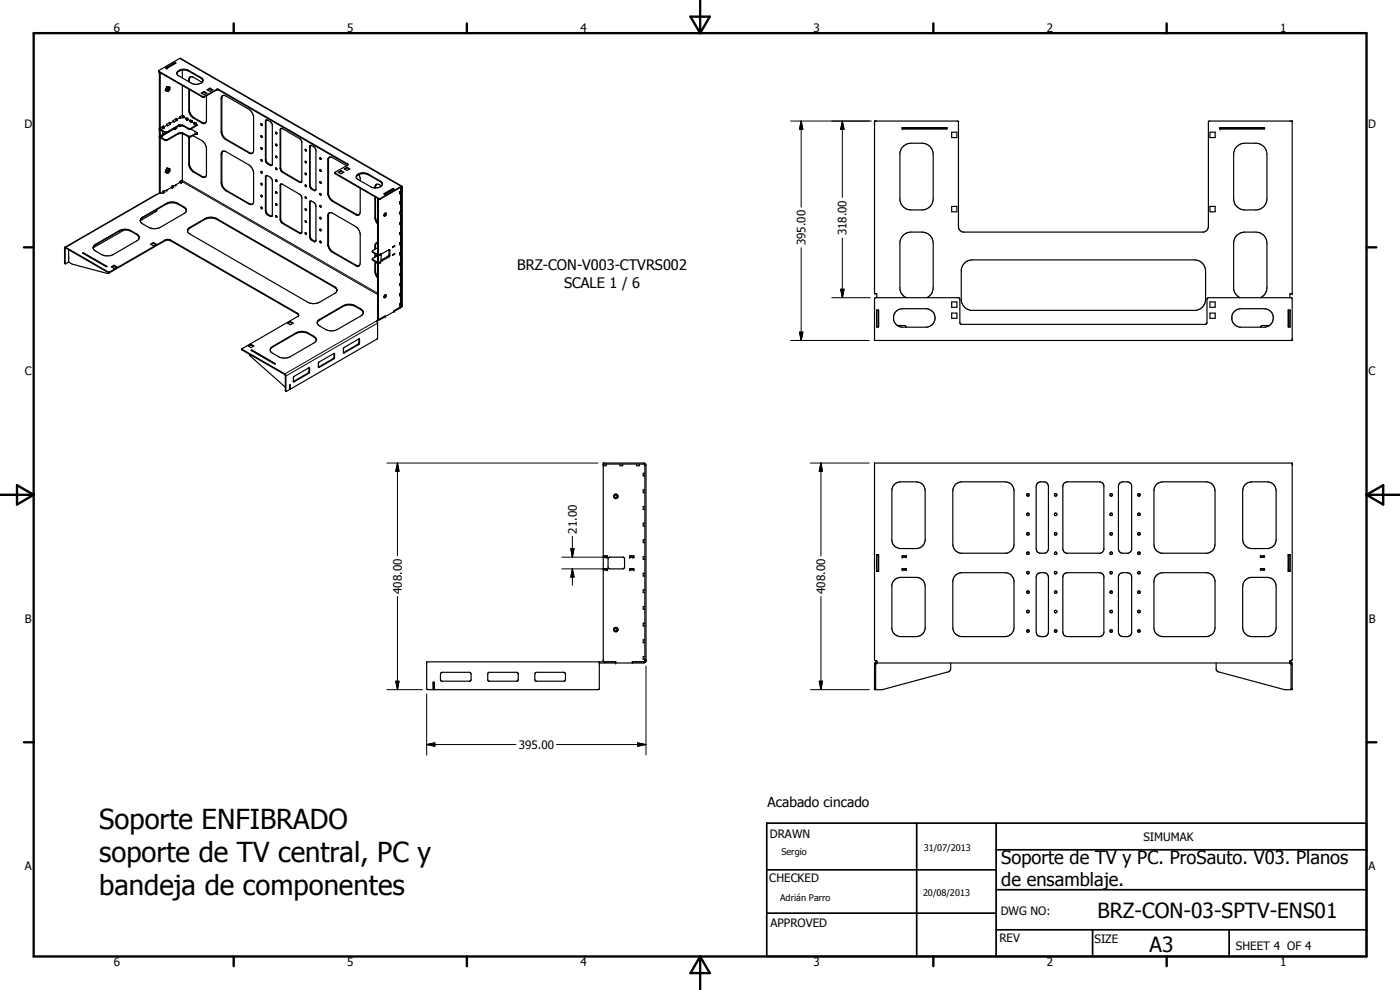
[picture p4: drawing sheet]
<svg xmlns="http://www.w3.org/2000/svg" width="420mm" height="297mm" viewBox="0 0 420 297" stroke-linecap="round" stroke-linejoin="round" font-family="sans-serif">
<g fill="none" stroke="#000" stroke-width=".35">
<path d="M52.7 18.9v.1M47.6 21.3l13.3 7.7 4.1-2.2h.6l38.7 22.4 .1 .2M47.8 38.5l.3 .2M47.9 21.7l-.1 36.1 .4 .2M48.1 38.7l.2 .2M48.1 38.9v2.2M48.1 38.4l.9-.5 .2 .5-.9 .5zM48.1 38.9l.2 .2-.2 .1M48.2 21.9l-.1 16.8M48.8 39.4v.9M49.7 26.6l-.1 .6 .5 .2M49.7 26.6l.4 .2"/>
<path d="M49.7 39.8l-.9 .5M49.8 20.3l2.7-1.5 .2 .1-2.6 1.6zM50 37.3v.3M50 37.6l-.9 .5M50 37.3l.9-.6 .3 .6-.9 .5M50 37.3l.3 .5M50 37.6l.3 .2M50.1 26.8v.6M50.1 26l-.4 .6M50.1 26l.9 .2M50.1 26l.4 .2M50.5 26.6l.2 .2-.3 .3z"/>
<path d="M50.5 26.2h.5M50.5 26.2l-.4 .6M51 26.2v.7l-.5 .6-.4-.1M51.4 39l-2.5 1.5M52 36.4l.2 .2M52 36.4l-1 .6M52 36.2l.9-.6 .2 .5-.9 .5M52 36.2l.2 .4M52 36.2v.2M52.3 38.6h.1M52.4 38.6l-3.7 2.1M52.4 38.6l.2 .2"/>
<path d="M52.9 38.2l.1 .3-.4 .3M53.1 22.1l.1-.2a2.56 2.56 0 0 1 3.1-.7l4.1 2.3 .5 .7M53.1 22.1a2.3 2.3 0 0 1 3.5-1l3.8 2.2 .5 .5v.4M53.1 22.1l.3 .5 4 2.4a2.58 2.58 0 0 0 3.5-.8M53.8 37.8l-.9 .5M53.8 37.8h.1M53.8 37.8l.2 .2M53.9 37.7l.1 .3M53.9 35.3l-.9 .6M53.9 35.1l.3 .4M53.9 35.1v.2M53.9 35.3l.3 .2"/>
<path d="M54.4 37.7l-.4 .3M54.7 21v2.4M54.7 25.7v8.9M54.7 34.6l-.8 .5M54.7 34.6l.4 .2M54.9 35.3l-.2-.1-.5 .3M55.1 35.1l.7 .4M55.1 34.8l-.2 .5M55.1 35.1l-.2 .2M55.1 34.8v.3M56.4 35.9l.7 .3M56.4 35.6l-.4-.3-.3 .4 .4 .3"/>
<path d="M56.4 35.6l-.3 .4M56.4 35.9l-.3 .1M56.4 35.6v.3M56.7 26.8v6.5a3.3 3.3 0 0 0 1.4 2.1l2.7 1.6h.7M56.8 26.9v6.3l.4 1 1 1.1 3.2 1.7M57.2 23l-.5 .5v1M57.2 23l.6 .1 2.9 1.6M57.2 23l-.4 .7v.9M57.3 38.7h-.7l-1.5-.8-.8-.2-.9 .2-3.3 1.9h-.6l-1.7-1 .3 .1M57.3 38.7l1.2 .7M57.6 36.6l.7 .4M57.6 36.2l-.2 .5"/>
<path d="M57.6 36.6l-.2 .1M57.6 36.2v.4M57.6 36.2l-.4-.2-.3 .4 .5 .3M58.5 39.4l.6 .4M58.5 39.4h.1M58.9 37.3l.2 .1M58.9 37l-.3 .5M58.9 37.3l-.3 .2M58.9 37v.3M58.9 37l-.4-.3-.3 .5 .4 .3M59.1 37.4l-2.1 1.2-1.9-.9a1.68 1.68 0 0 0-1.7 0l-3.5 1.9-2.1-1M59.1 37.4v.3l-1.8 1"/>
<path d="M59.1 39.8v.5l-.2-.2 .2-.1-2.3 1.1M59.1 39.8l-2.1 1.1-2.2-1h-1l-3.9 2.1-2.1-1.1M60.4 27.9l.8-.4 .9 .4-.9 .5zM61.2 27.7l.7 .4M61.2 27.7l-.6 .4M61.2 27.5v.2M62 28.7v7.4l-.1 .5-.4 .4M62.2 26.9l.8-.4 .9 .4-.9 .5zM63 26.7l.7 .4M63 26.7l-.7 .4M63 26.5v.2M66.9 28.7l.9 .1 6.9 4a3.3 3.3 0 0 1 1.4 2.2v10.4l-.3 .6"/>
<path d="M66.9 28.7l-.4 .4-.1 .5v9.9l.3 1.2 .9 1.1 7.1 4.1 .5 .2 .6-.1M66.9 28.7l-.3 .6v10.4a3.3 3.3 0 0 0 1.4 2.1l6.9 4 .9 .2M78.3 37.2l.3 .1 .1 .3h-.3zM78.4 37.1h.1M78.5 37.1l.2 .4M79.7 36.2l.5-.2 .9 .4 .6 1.1v11.8l-.3 .4-1.2-.6-.5-1zM80 36l-.2 12 .5 .9 1.3 .7M82.9 39.7l-.2 .1 .3 .4M82.9 39.7l.1 .5M82.9 39.7l.2 .3M84.2 38.6h.6l5.3 3.1 .4 .7 .1 12-.3 .4-.4-.1-5.1-3-.7-.8v-11.9zM84.3 38.6l-.1 12 .6 .9 5.7 3.2"/>
<path d="M270.8 38.3h13.4v.4h-13.4zM284.1 38.3v.4M285.6 39.7h1.6v1.6h-1.6zM363.1 39.7h1.6v1.6h-1.6zM366.1 38.3h13.4v.4h-13.4zM47.8 40.9l.3 .2M48 57.9l-28.5 16.3M48.1 41.1l.2 .1M48.1 41.3l.1 16.7M48.1 40.8l.4-.3 .3 .4-.5 .3zM48.8 57.7l.3 .2M48.8 57.7l-.6 .3"/>
<path d="M48.8 57.4l.3 .5M48.8 57.4v.3M48.8 57.4l.4-.2 .3 .5-.4 .2M48.8 40.3l.1 .1M48.9 40.4v.1M49.7 51.1l-.1 .6 .4 .2M49.7 51.1l.4 .2M50.1 51.3l-.1 .6M50.1 50.4l.9 .3M50.1 50.4l-.4 .7M50.1 50.4l.5 .3M50.5 51.1h.2v.3l-.3 .2z"/>
<path d="M50.6 50.7h.4M50.6 50.7l-.5 .6M51 50.7v.7l-.5 .6-.5-.1M51.5 56.2l-2.2 1.2M51.5 55.9l.2 .5M51.5 55.9v.3M51.5 56.2l.2 .2M51.5 55.9l.4-.2 .2 .4-.4 .3M54.1 54.7l-2.1 1.2M54.1 54.4l.3 .5M54.1 54.4v.3M54.1 54.7l.3 .2"/>
<path d="M54.7 40.1v14.6l-.3 .2M54.7 54l-.6 .4M56.7 41.1v8.3a3.3 3.3 0 0 0 1.4 2.2l2.7 1.6 .8-.1M56.8 41.1v8.3a3.6 3.6 0 0 0 1.4 2.1l2.8 1.6h.6M56.8 41.1l-2-1-.8-.1-3.9 2.2h-.5l-1.8-1.1 .5 .3-.2 .2M57.9 40.7l2.6 1.5a3.2 3.2 0 0 1 1.5 2.4v7.6l-.4 .9M66.9 45.3l.9 .2 6.9 4 1.1 1.2 .3 .9v9.1l-.3 .6M66.9 45.3l-.4 .5-.1 .5v8.5a3 3 0 0 0 1.4 2.4l6.9 4 .5 .2 .6-.1M66.9 45.3l-.3 .6v9.1a3.6 3.6 0 0 0 1.4 2.1l6.9 4 .9 .2M78.3 47.9l.4 .4h-.3zM78.3 44.3h.2l.2 .4h-.3zM78.3 55h.2l.2 .5h-.3z"/>
<path d="M78.3 58.6l.4 .4h-.3zM78.4 40.7v.4h.3M78.4 51.4l-.1 .3 .4 .2M78.4 44.3h.1M78.4 51.4h.1M78.4 55h.1M78.4 40.7h.1M78.4 40.7l.3 .4M78.4 51.4l.1 .1M78.5 58.6l.2 .4M78.5 55l.2 .4M78.5 48l.2 .3"/>
<path d="M78.5 40.7l.2 .4M78.5 44.3l.2 .4M78.5 47.9v.1M78.5 51.4l.2 .4M78.5 51.5l.2 .4M79.7 52.8l.3-.1 1.1 .4 .6 1.1v10.4l-.3 .4-1.2-.6-.5-.9zM80 52.7l-.2 10.7 .5 .9 1.3 .6M82.8 57.6l.2 .4M82.8 43.3l.2 .4M82.8 57.5v.1M82.8 57.5h.1M82.8 43.3h.1"/>
<path d="M82.9 50.4l.2 .4M82.9 57.5l.1 .5M82.9 50.4l-.2 .1 .3 .4M82.9 50.4l.1 .5M82.9 43.3l.1 .5M82.9 54l.1 .5M82.9 54l-.2 .1 .3 .4M82.9 43.3l.2 .3M82.9 46.9l.2 .3M82.9 54l.2 .4M82.9 57.6l.2 .4M83 58h.1"/>
<path d="M83 43.7v.1M83 50.9h.1M83 54.5h.1M83 40.2h.1M83 47.3h.1M83.1 47.3h-.1M83.1 47.3l-.3-.5 .2 .5M84.3 55.2l.5 .1 5.1 3 .6 .6v11.1M84.3 55.2l-.1 10.7 .8 1 5.5 3.1M84.4 55.2l-.3 .5v10.1l.1 .6 .6 .7 5.1 2.9h.6M91.6 55.5l.3 .5-.1-.5M91.6 44.8l.3 .5h-.2z"/>
<path d="M91.6 52l.3 .2v.3zM91.6 55.5h.1M91.6 48.4h.1M91.7 55.5l.2 .4M91.7 55.5h.1M91.7 59.1l-.1 .3 .3 .1M91.7 48.4l.2 .5-.3-.5M91.7 59.1l.2 .4M91.7 48.4l.2 .4M91.7 44.8l.2 .4M91.7 51.9l.2 .4M93 43.7a1.77 1.77 0 0 1 1.8 1.3l-.1 12.1a1.86 1.86 0 0 1-1.8-1.3z"/>
<path d="M93.2 43.6l-.1 12.1a2 2 0 0 0 1.6 1.4M96 54.5l.3 .1v.4zM96 47.4l.3 .1v.3zM96 58.1l.3 .4-.1-.4M96 51v.3l.3 .1M96 58l.2 .1M96 50.9l.2 .1M96 50.9v.1M96 58v.1M96.2 47.4l.1 .4M96.2 50.9l.1 .4M96.2 54.5l.1 .4"/>
<path d="M96.2 58.1l.1 .4M96.2 51l.1 .4M98.7 47.2l-.3 .6v10.5a3.6 3.6 0 0 0 1.4 2.1l7.1 4.1 .9-.1M98.7 47.2h.9l4.4 2.5M98.8 47.3l-.2 .5v10.4a3.1 3.1 0 0 0 1.4 2.1l7.1 4.1h.7M100.5 51.9l13.2 7.7h.4l6.6-3.7M101.5 51.7l.9-.5 .8 .5-.8 .5zM102.4 51.4l-.7 .4M102.4 51.4l.6 .4M102.4 51.2v.2M103.3 50.7l.8-.5 .9 .5-.9 .4zM104.1 50.4l.7 .4"/>
<path d="M104.1 50.4l-.6 .4M104.1 50.2v.2M104.4 49.4l-38.8-22.4h-.6l-4.1 2.2-13.2-7.6-.1-.4 6.5-3.7 66.5 38.4M104.4 49.4l-3.8 2.2-.1 .5 13.3 7.7 6.7-3.7M106.9 53.2a2.3 2.3 0 0 1 3.5-1l3.8 2.2 .6 .7M106.9 53.2l.6 .7 4 2.3 1 .2M106.9 53.2a2.6 2.6 0 0 1 3.5-.8l3.8 2.2 .5 .5M107.7 52.4l.4 1.1v.7M108.1 56.5v7l-.3 .9M112.5 59v6.3l.2 .8 .6 1.1M112.7 59.1v6.1l.6 1.6M113 55.3l-.4 .5-.1 .6"/>
<path d="M113 55.3h.7l.8 .5M113 55.3l-.3 1.1M113.4 59.5l-.1 16.9M113.6 59.6l.1 36.2M113.6 59.8v.1M113.9 59.8l-.3 .1M114.8 55.1a1.66 1.66 0 0 1-2.3 1.3M115.3 58.1v.1M115.3 58.1l.3 .2M117.9 56.6l-2.6 1.5 .3 .2M117.9 56.6l.3 .2-2.6 1.5M117.9 56.6l-2.6 1.5"/>
<path d="M120 57.7v.5h.5v-.5M120 57.7h.5M120.2 57.5l.3 .2M120.2 56.2v1.3M120.2 58.2v2.3M120.2 57.5l-.2 .2M120.5 56.1h.1M120.5 56.1v36M120.7 55.9v36l-.2 .2M271 43.9l1.1-.7 .9-.2h3.7a3.3 3.3 0 0 1 3.4 3.3v13.3a3.3 3.3 0 0 1-3.4 3.4h-3.3a3.4 3.4 0 0 1-3.3-2.9v-14.2l.4-1.3zM371.2 43.9l1.1-.7 .8-.2h3.8a3.3 3.3 0 0 1 3.3 3.3v13.3a3.3 3.3 0 0 1-3.3 3.4h-3.4a3.4 3.4 0 0 1-3.3-2.9v-14.2l.5-1.3zM19.4 74.2l13.1 7.4"/>
<path d="M19.4 74.2v4.8l.2 .1M19.5 74.5v4.6M19.5 79.1h.1M19.6 74.4l12.9 7.4M19.6 74.4l-.1 .1M20.6 74.9v3.7M20.6 78.6l-1 .5M20.6 78.6l1.1 .6 10.7 2.8M24.8 75.9h.2l7.1 4-.2 .2zM25 75.9h.1M25 75.9l7 4.1M25 75.9l-.1 .1"/>
<path d="M34.2 79.8l.7 .4M34.2 79.8l-.6 .4M34.2 79.6v.2M37.3 69l-9.3 5.3M41.7 71.2l-.6-.8-1.8-1a3.9 3.9 0 0 0-3.5 0l-7.1 4.1-.7 .7M41.8 71.4l-.5 .7-7.6 4.4a4.1 4.1 0 0 1-3.3-.1l-1.9-1.2-.4-.4-.1-.6M41.8 71.4l-.3-.9-2.2-1.3a3.8 3.8 0 0 0-3.5 0l-7.1 4.1-.6 .5-.1 .4M41.8 71.2v.2M42.1 66v.3M45.2 73.3l.8-.5 .9 .5-.9 .4zM46 73l.7 .4M46 73l-.6 .4"/>
<path d="M46 72.8v.2M47 62.9l-.1 .6-4.8 2.7M55.9 63l-.5-.6-2.2-1.3a3.6 3.6 0 0 0-3.3 .2l-7.1 4-.6 .7M55.9 63l-.1 .6-.4 .3-7.3 4.3a3.8 3.8 0 0 1-3.5 0l-2-1.2-.5-.7M55.9 63l-.1-.4-.6-.5a5.1 5.1 0 0 0-4.8-1.3l-7.8 4.5-.5 1M56.3 69.3l.1-.4 .6-.5 4.5-2.6a3.6 3.6 0 0 1 3.6 0l35.6 20.6 .4 .7M56.3 69.3l.1-.6 .6-.5 4.5-2.6a3.6 3.6 0 0 1 3.6 0l35.6 20.5 .4 1M56.3 69.3l.7 .9 35.4 20.5a3.9 3.9 0 0 0 3.5 0l4.8-2.8 .4-.8M78.3 62.2l.3 .1 .1 .3h-.3zM78.4 62.1h.1M78.5 62.1l.2 .4M82.8 61.2l.2 .4"/>
<path d="M82.8 61.1v.1M82.8 61.1h.1M82.9 64.7l.2 .4M82.9 64.7l-.2 .1 .3 .4M82.9 61.1l.2 .4M82.9 61.1l.1 .5M82.9 64.7l.1 .5M83 65.2h.1M83 61.6h.1M91.6 62.7l.3 .4h-.2zM91.6 69.8l.3 .4-.3-.1zM91.6 66.2l.3 .5-.3-.1z"/>
<path d="M91.7 66.3l.2 .3M91.7 62.7l.2 .3M91.7 69.8l.2 .4M93.2 60.3l-.3 .3v10.5a1.94 1.94 0 0 0 1.5 1.5l.3-.2M93.2 60.3a1.83 1.83 0 0 1 1.6 1.4l-.1 10.7M93.2 60.3l-.1 10.7 .5 .9 1.1 .5M96 72.4l.3 .1v.4zM96 61.7l.3 .4-.1-.4M96 65.2l.3 .1v.4l-.3-.1zM96 68.7l.3 .3v.3l-.3-.2zM96 61.6v.1M96 61.6l.2 .1"/>
<path d="M96.2 61.6l.1 .4M96.2 65.2l.1 .4M96.2 68.8l.1 .4M96.2 72.3l.1 .4M98.9 63.8l-.5 .7v9.1a3.3 3.3 0 0 0 1.4 2.1l7.1 4.1h.7M98.9 63.8l.9 .2 6.9 3.9a3.3 3.3 0 0 1 1.4 2.5v8.5l-.1 .5-.4 .4M98.9 63.8l-.3 .6v9l.3 1 1.1 1.2 7.1 4.1 .5 .1M111.7 75.4l1.9 1.1M111.7 77.8l1.9 1.1M112.5 76.1v1M112.5 78.5l.1 3.2 .7 1.7M112.7 76.2v.8"/>
<path d="M112.7 78.6v2.7l.6 1.8M113 72.9l-.3 .5v1.3M113.2 76.8l-1.4 .8-.1 .3 1.9 1.2M113.3 74.3l-1.5 .9-.1 .4 1.9 1.1 .6-.3M113.3 76.6v2.1M113.3 78.9l.1 16.8M113.3 72.8l-.4 .1-.3 .4-.1 1.5M113.3 76.4l.3 .1M113.3 78.9l.3 .2M113.3 78.7l.3 .2M113.3 76.1l-.2 .1 .2 .2M113.3 78.9l-.2-.1 .2 .4"/>
<path d="M113.3 76.6l-.2-.1 .2 .4M113.3 78.4l-.2 .2 .2 .1M113.6 78.9l.6-.4v.2l-.6 .4M114.2 76.4v-.2l-.6 .3M114.2 76.4l-.6 .4-.3-.2M114.5 76.2l2.3-1.3 .2 .2-.1 1.8-2.4 1.4zM115.4 64.1l.4-.2 .1 .3-.1 .4-.4 .3-.2-.3zM115.5 64.1l-.3 .4M115.6 63.9v.5l-.3 .3M116.7 74.9v1.8l-2.3 1.4M117.8 74.1l.6-.4v.2l-.6 .4zM117.8 76.4l.6-.3v.2l-.6 .3z"/>
<path d="M118.4 76.2v.1M118.4 73.9h.1M118.4 73.9l-.6 .3M118.4 73.8v.1M118.4 76.1v.1M118.4 76.2l-.6 .3M120 63.8h.5M120 60.7v.5h.5v-.5M120 63.8v.5h.5v-.5M120 66.8v.6h.5v-.6M120 69.9v.5h.5v-.5M120 72.9v.5h.5v-.5"/>
<path d="M120 76v.5h.5v-.5M120 79.1v.5h.5v-.5M120 76h.5M120 69.9h.5M120 60.7h.5M120 66.8h.5M120 72.9h.5M120 79.1h.5M120.2 61.2v2.4M120.2 64.3v2.4M120.2 67.4v2.3M120.2 70.4v2.4"/>
<path d="M120.2 73.4v2.5M120.2 76.5v2.4M120.2 79.6v2.4M120.2 72.8l.3 .1M120.2 75.9l.3 .1M120.2 75.9l-.2 .1M120.2 69.7l.3 .2M120.2 69.7l-.2 .2M120.2 63.6l.3 .2M120.2 63.6l-.2 .2M120.2 60.5l.3 .2M120.2 60.5l-.2 .2"/>
<path d="M120.2 66.7l.3 .1M120.2 66.7l-.2 .1M120.2 72.8l-.2 .1M120.2 78.9l.3 .2M120.2 78.9l-.2 .2M285.6 61.9h1.6v1.6h-1.6zM289.5 79l1-.8 1.3-.2h66.7a3.3 3.3 0 0 1 3.3 3.3v8.5a3.4 3.4 0 0 1-2.9 3.3h-67.5a3.5 3.5 0 0 1-2.9-2.8v-9.4l.4-1.3zM363.1 61.9h1.6v1.6h-1.6zM32.5 81.8l-.1 .2M32.5 81.8l.1 .1M32.5 81.6l.1 .1M32.6 81.9l17.1-9.8h1.4l38.3 22.2 .2 .3"/>
<path d="M32.6 81.7l17.1-9.8h1.4l38.2 22.1 .3 .6M32.6 81.9l-.2 .1M33.4 80.1l.8-.5 .9 .5-.9 .5zM86.3 97l.9-.5 .8 .5-.8 .5zM87.2 96.7l-.7 .4M87.2 96.7l.6 .4M87.2 96.5v.2M89.6 94.6l-.2 .3-16.8 9.7 .1 .4 12.8 7.4 .2 4.9M109 93.6l-.7-.7-1.8-1a3.8 3.8 0 0 0-3.5 0l-7.3 4.2-.5 .8M109 93.6l-.1 .6-.6 .6-7.1 4a4 4 0 0 1-3.5 0l-2-1.1-.5-.8M109 93.6l-.7-.9-2-1.1-1-.3-1.4 .1-8.2 4.5-.5 1M113.3 95.6l.1 .1"/>
<path d="M113.4 95.6v.2M113.4 95.7l.3 .1M113.9 95.8h-.2M115.5 88.5l-.3 .5M115.5 88.5l-.3 .6M115.6 95v-.2l-2.6 1.5 .3 .5v4.7l-.2 .2-26 15.1M115.6 88.4a.48 .48 0 0 1 .3 .6 .48 .48 0 0 1-.6 .3l-.1-.2M115.6 88.4v.5l-.3 .3M115.6 88.4l-.1 .1M118.2 93.5l-5.1 2.9M120 91.3h.5M120 88.3v.5h.5v-.5"/>
<path d="M120 88.3h.5M120 82.1v.5h.5v-.5M120 85.2v.5h.5v-.5M120 91.3v.5h.5v-.5M120 82.1h.5M120 85.2h.5M120.2 91.9l-.2 .4-1.8 1M120.2 91.9l-.2 .3-1.8 1.1v.2M120.2 82.6v2.4M120.2 85.7v2.4M120.2 88.8v2.4M120.2 91.9l.3 .2"/>
<path d="M120.2 82l.3 .1M120.2 91.8v.1M120.2 88.1l.3 .2M120.2 88.1l-.2 .2M120.2 82l-.2 .1M120.2 85l.3 .2M120.2 85l-.2 .2M120.2 91.2l.3 .1M120.2 91.2l-.2 .1M120.3 92l-.3 .5-1.8 1M120.5 92.1h.1M262.6 89.4l25.1-.1 .4 .5v7.1l.5 .4h73.1l.5-.5v-7.1l.4-.4h25l.2 .4v12.5h-125.3z"/>
<path d="M263.1 89.3v-1.2h-.6v-51.8l25.1 .1v31.6a1.7 1.7 0 0 0 1.4 1.6h72.3a1.8 1.8 0 0 0 1.4-1.6v-31.5l.2-.2h24.9v51.8h-.7v1.2M263.1 93h.5l.1 5.1-.6-.1zM263.1 93.1h.5M268.8 93.6l.9-.7 1.1-.3h7.1a2.77 2.77 0 0 1 2.7 2.8 2.77 2.77 0 0 1-2.7 2.8h-7.1a2.8 2.8 0 0 1-2.4-1.7 2.8 2.8 0 0 1 .4-2.9zM269.3 97.7h2.2l.4 .5M271.9 89.3a3.3 3.3 0 0 1-1.8-2.6v-14.1a3.4 3.4 0 0 1 3.3-3h3.3a3.3 3.3 0 0 1 3.4 3.4v13.3a3.3 3.3 0 0 1-1.9 3M285.6 90.6h1.6v1.6h-1.6zM285.6 93.9h1.6v1.6h-1.6zM363.1 90.6h1.6v1.6h-1.6zM363.1 93.9h1.6v1.6h-1.6zM370.4 93.6l.9-.7 1.1-.3h7.1a2.77 2.77 0 0 1 2.6 2.8 2.77 2.77 0 0 1-2.6 2.8h-7.1a2.76 2.76 0 0 1-2.5-1.7 2.76 2.76 0 0 1 .5-2.9zM372.1 89.3a3.6 3.6 0 0 1-1.9-2.6v-14.1a3.4 3.4 0 0 1 3.3-3h3.4a3.3 3.3 0 0 1 3.3 3.4v13.3a3.5 3.5 0 0 1-1.8 3"/>
<path d="M381 97.7h-2.2l-.5 .5M386.6 93h.5l.1 5.1h-.6zM386.7 93v5.1M386.7 93.1h.4M72.6 104.8l12.9 7.4 .3 .5 .1 4.7M74.5 103.8l.8-.5 .9 .5-.9 .5zM74.8 106.2l.4 .7 10.4 9.3M75.3 103.5l-.6 .4M75.3 103.5l.7 .4M75.3 103.3v.2M75.4 105.2l7.1 4.1 .1-.2M75.6 105l-.2 .2"/>
<path d="M75.6 105l7 4.1M75.6 105v.1M75.6 105.1l7 4M75.6 105.1l-.2 .1M85.7 117.3h.1M85.7 117.3l.2 .1M85.9 117.4h.1M87.1 116.8v-1.4l-.2 .2v1.3l-1 .5M87.1 116.8h-.2M92.7 110.4v1.1l-.2 .4-4.5 2.6M92.7 110.4l-4.4 2.5-.3 .3v1.3M92.7 110.4l.2 .2-.2 1.4-4.4 2.6-.3-.1"/>
<path d="M94.9 102l-.3-.8-2.2-1.3a3.9 3.9 0 0 0-3.6 0l-7 4-.4 .4-.3 .6M94.9 102l-.1-.4-.6-.5-1.8-1a3.9 3.9 0 0 0-3.6 0l-7 4-.7 .8M94.9 102l-.5 .8-7.3 4.2a3.8 3.8 0 0 1-3.5 0l-2.2-1.3-.3-.8M100.2 106l-4.5 2.6-.1 1.6M100.2 106l.2 .1v1.3l-.3 .3-4.3 2.5h-.2M100.2 106v1.3l-.2 .3-4.4 2.6M103.2 104.3l4.7-2.6-.1 1.6-4.6 2.6zM107.7 101.7l-.1 1.5-4.5 2.6M107.9 101.7v.1M181 139.2h12.2M181.9 139.2v.5h-.9M186.1 139.2v.5h.8v-.5"/>
<path d="M191.1 139.2v.5h.8v-.5M193 139.2l.2 .1M193.2 139.3l.3 .3v58.6l-.3 .4h-3.4v.3M193.2 139.2l.3 .2M193.5 139.6v.1M193.5 142h-.5v.8h.5M193.5 147h-.5v.8h.5M193.5 152h-.5v.8h.5M193.5 157h-.5v.8h.5M268.6 145.2l1.7-.6h4.7a2.65 2.65 0 0 1 2.7 2.6v14.7a2.65 2.65 0 0 1-2.7 2.7h-4.7a2.72 2.72 0 0 1-2.6-2.3v-15.4l.3-1.1zM286.6 145.5l1-.7 1-.2h13.1a2.65 2.65 0 0 1 2.6 2.6v16.1a2.85 2.85 0 0 1-2.3 2.7h-13.8a2.72 2.72 0 0 1-2.2-2.7v-16.1l.2-1.1zM311.4 144.9l.9-.3h1.3l.7 .3 .4 1v18.7l-.4 1-.7 .4h-1.5l-.5-.2-.4-.4-.2-.8v-18.7z"/>
<path d="M319.4 144.9l.9-.3h9.7l1.1 .6 .2 .5v19.2l-.6 .9-.5 .2h-10.1l-.9-.6-.2-.8v-18.7zM336 144.9a2.74 2.74 0 0 1 2.3-.3l.9 .3 .4 .8v19.2l-.4 .7-.6 .4-2.1-.1-.6-.5-.3-.8v-18.7zM347 145.5l.9-.7 1.1-.2h13a2.65 2.65 0 0 1 2.6 2.6v16.1a2.72 2.72 0 0 1-2.2 2.7h-13.8a2.62 2.62 0 0 1-2.3-2.7v-16.1l.1-.7zM373.6 145.5l.6-.5 1.1-.4h5a2.65 2.65 0 0 1 2.7 2.6v14.7a2.65 2.65 0 0 1-2.7 2.7h-4.7a2.81 2.81 0 0 1-2.7-2.7v-14.7l.3-1.1zM181 170.6h1.2v.4h-1.2M181 166.8h1.2v.4h-1.2M181 166.8h1.2M181 170.7h1.2M181.9 170.6v.1M182.6 167.4l.2-.2h4.3l.3 .5v2.7l-.5 .3-4.1-.1-.3-.4zM189 170.6h1.2v.4h-1.2zM189 166.8h1.2v.4h-1.2z"/>
<path d="M189 166.8h1.2M189 170.7h1.2M189.9 170.6v.1M193.5 162h-.5v.8h.5M193.5 167h-.5v.8h.5M193.5 172h-.5v.8h.5M193.5 177h-.5v.8h.5M263.1 166.4h.5l.1 5h-.6zM263.6 171h.1M263.6 167.2h.1M263.6 166.8h.1M263.6 170.7h.1"/>
<path d="M268.3 174.2l.9-.7 .7-.2 5.1-.1a2.65 2.65 0 0 1 2.7 2.7v12.4a2.65 2.65 0 0 1-2.7 2.7h-4.7a2.72 2.72 0 0 1-2.6-2.3v-13.2zM270.8 170.6h1.2v.4h-1.2zM270.8 166.8h1.2v.4h-1.2zM270.8 166.8h1.2v.4M270.8 170.7h1.2v.3M286.6 172.8l1-.7 1-.3h13.1a2.65 2.65 0 0 1 2.6 2.7v13.8a2.73 2.73 0 0 1-2.6 2.7h-13.1a2.81 2.81 0 0 1-2.6-2.7v-13.8l.2-1.1zM311.4 172.2l.2-.2a2.17 2.17 0 0 1 2.9 .6l.2 17.1-.4 .9-.5 .3-1.5 .1-.9-.4-.4-.9v-16.6zM319.4 172.2l.9-.4h9.7l.7 .2 .4 .4 .2 .5v17l-.6 .9-.7 .2h-9.7l-1.1-.6-.2-.7v-16.6zM336 172.2l1-.4 1.6 .1 .6 .3 .4 .7v17l-.4 .7a2.74 2.74 0 0 1-2.2 .4l-.5-.1a1.24 1.24 0 0 1-.9-1.2v-16.6zM347 172.8l.9-.7 1.1-.3h13a2.65 2.65 0 0 1 2.6 2.7v13.8a2.65 2.65 0 0 1-2.6 2.7h-13a2.73 2.73 0 0 1-2.7-2.7v-13.8l.1-.8zM373.6 174.2l.6-.5 1.1-.4 5-.1a2.65 2.65 0 0 1 2.7 2.7v12.4a2.65 2.65 0 0 1-2.7 2.7h-4.7a2.81 2.81 0 0 1-2.7-2.7v-12.4l.3-1.1zM378.3 166.8h1.2v.4h-1.2z"/>
<path d="M378.3 170.6h1.2v.4h-1.2zM378.3 166.8h1.2M378.3 170.7h1.2M386.6 171h.1M386.6 167.2h.1M386.6 166.4h.5l.1 5h-.6zM386.6 166.8h.1M386.6 170.7h.1M386.7 166.4v5M179.9 198.6v8.1l-.4 .2h-51.2l-.3-.2v-8.1h56.8v.3M181.1 198.4l.2 .1M181.3 198.5h.1"/>
<path d="M181.4 198.5h.1M189.8 198.6v.3M193 198.6l.2-.1zM193.4 198.5h-.2M193.5 198.2h.4M193.5 198.2l-.3 .3M193.5 198.1v.1zM193.5 192h-.5v.8h.5M193.5 182h-.5v.8h.5M193.5 187h-.5v.8h.5M193.5 197h-.5v.8h.5M193.9 198.2l-.2 .5-.5 .2h-13.3"/>
<path d="M193.9 198.2v-58.6l-.5-.7h-12.4l.1 59.5M262.8 199.4l.2-.5h124.3l.2 .5M263.1 198.9v-.7h-.4l-.2-.3v-59h125.3v59l-.2 .3h-.5v.7l.3 .2M263.1 198.6l-.4 .2-.2 .5v7.6h2.3l20-5.4 .5-.6v-2M263.2 198.9l-.4 .4v7.6M387.1 198.6l.7 .5v7.8h-2.3l-20-5.4-.5-.6v-2M387.5 199.3v7.6M130 206.9v-2.2h.4v2.2M132.3 201.9l.4-.2h8.2l.5 .5v1.7l-.4 .5h-8.5l-.3-.5zM146.5 201.9l.3-.2h8.2l.5 .4v2l-.3 .3h-8.5l-.3-.3zM160.6 201.9l.4-.2h8.2l.5 .5v1.7l-.3 .5h-8.5l-.4-.5z"/>
<circle cx="184.8" cy="148.9" r=".41"/>
<circle cx="184.8" cy="148.9" r=".68"/>
<circle cx="308.5" cy="148.5" r=".37"/>
<circle cx="308.5" cy="154.3" r=".38"/>
<circle cx="316.8" cy="148.5" r=".38"/>
<circle cx="316.8" cy="154.3" r=".38"/>
<circle cx="333.5" cy="154.3" r=".39"/>
<circle cx="333.5" cy="148.5" r=".38"/>
<circle cx="341.8" cy="154.3" r=".39"/>
<circle cx="341.8" cy="148.5" r=".39"/>
<circle cx="308.5" cy="160.2" r=".38"/>
<circle cx="308.5" cy="171.8" r=".37"/>
<circle cx="308.5" cy="177.7" r=".37"/>
<circle cx="308.5" cy="166" r=".39"/>
<circle cx="316.8" cy="166" r=".38"/>
<circle cx="316.8" cy="160.2" r=".38"/>
<circle cx="316.8" cy="171.8" r=".37"/>
<circle cx="316.8" cy="177.7" r=".37"/>
<circle cx="333.5" cy="160.2" r=".39"/>
<circle cx="333.5" cy="171.8" r=".38"/>
<circle cx="333.5" cy="177.7" r=".38"/>
<circle cx="333.5" cy="166" r=".38"/>
<circle cx="341.8" cy="171.8" r=".38"/>
<circle cx="341.8" cy="177.7" r=".38"/>
<circle cx="341.8" cy="166" r=".39"/>
<circle cx="341.8" cy="160.2" r=".39"/>
<circle cx="184.8" cy="188.9" r=".4"/>
<circle cx="184.8" cy="188.9" r=".68"/>
<circle cx="308.5" cy="183.5" r=".38"/>
<circle cx="308.5" cy="189.3" r=".38"/>
<circle cx="316.8" cy="183.5" r=".38"/>
<circle cx="316.8" cy="189.3" r=".37"/>
<circle cx="333.5" cy="189.3" r=".38"/>
<circle cx="333.5" cy="183.5" r=".38"/>
<circle cx="341.8" cy="189.3" r=".38"/>
<circle cx="341.8" cy="183.5" r=".39"/>
</g>
<g fill="#000">
<circle cx="52.5" cy="18.8" r=".18"/>
<circle cx="47.8" cy="38.8" r=".18"/>
<circle cx="47.8" cy="38.6" r=".18"/>
<circle cx="49.8" cy="20.3" r=".18"/>
<circle cx="50.1" cy="20.5" r=".18"/>
<circle cx="52.3" cy="38.6" r=".18"/>
<circle cx="52.9" cy="38.3" r=".18"/>
<circle cx="58.5" cy="39.4" r=".18"/>
<circle cx="270.8" cy="38.7" r=".18"/>
<circle cx="270.8" cy="38.3" r=".18"/>
<circle cx="366.1" cy="38.3" r=".18"/>
<circle cx="366.1" cy="38.7" r=".18"/>
<circle cx="387.8" cy="36.3" r=".18"/>
<circle cx="48.7" cy="40.7" r=".18"/>
<circle cx="50.1" cy="57" r=".18"/>
<circle cx="52.7" cy="55.5" r=".18"/>
<circle cx="59.1" cy="40" r=".18"/>
<circle cx="115.6" cy="58.3" r=".18"/>
<circle cx="117.9" cy="56.6" r=".18"/>
<circle cx="118.2" cy="56.8" r=".18"/>
<circle cx="20.6" cy="77.3" r=".18"/>
<circle cx="113.3" cy="76.4" r=".18"/>
<circle cx="113.3" cy="76.6" r=".18"/>
<circle cx="113.3" cy="78.7" r=".18"/>
<circle cx="113.3" cy="78.9" r=".18"/>
<circle cx="113.6" cy="76.5" r=".18"/>
<circle cx="113.6" cy="78.9" r=".18"/>
<circle cx="114.2" cy="76.4" r=".18"/>
<circle cx="114.2" cy="78.7" r=".18"/>
<circle cx="120.2" cy="75.5" r=".18"/>
<circle cx="120.2" cy="72.4" r=".18"/>
<circle cx="113.3" cy="95.5" r=".18"/>
<circle cx="115.6" cy="95" r=".18"/>
<circle cx="118.2" cy="93.5" r=".18"/>
<circle cx="120.2" cy="91.8" r=".18"/>
<circle cx="387.8" cy="88.1" r=".18"/>
<circle cx="181" cy="138.9" r=".18"/>
<circle cx="181" cy="139.2" r=".18"/>
<circle cx="262.5" cy="138.9" r=".18"/>
<circle cx="387.8" cy="138.9" r=".18"/>
<circle cx="181" cy="167.2" r=".18"/>
<circle cx="181.9" cy="167.2" r=".18"/>
<circle cx="182.2" cy="167.2" r=".18"/>
<circle cx="182.2" cy="166.8" r=".18"/>
<circle cx="182.2" cy="171" r=".18"/>
<circle cx="182.2" cy="170.7" r=".18"/>
<circle cx="189" cy="171" r=".18"/>
<circle cx="189" cy="170.7" r=".18"/>
<circle cx="189" cy="167.2" r=".18"/>
<circle cx="189" cy="166.8" r=".18"/>
<circle cx="189.9" cy="167.2" r=".18"/>
<circle cx="190.2" cy="167.2" r=".18"/>
<circle cx="190.2" cy="171" r=".18"/>
<circle cx="190.2" cy="170.7" r=".18"/>
<circle cx="190.2" cy="166.8" r=".18"/>
<circle cx="263.1" cy="166.4" r=".18"/>
<circle cx="263.6" cy="166.4" r=".18"/>
<circle cx="270.8" cy="171" r=".18"/>
<circle cx="270.8" cy="167.2" r=".18"/>
<circle cx="270.8" cy="166.8" r=".18"/>
<circle cx="270.8" cy="170.7" r=".18"/>
<circle cx="386.7" cy="166.4" r=".18"/>
<circle cx="387.1" cy="166.4" r=".18"/>
<circle cx="181.5" cy="198.6" r=".18"/>
<circle cx="184.8" cy="198.9" r=".18"/>
<circle cx="193.5" cy="198.2" r=".18"/>
<circle cx="193.9" cy="198.2" r=".18"/>
<circle cx="130" cy="204.7" r=".18"/>
<circle cx="130.4" cy="204.7" r=".18"/>
</g>
<g fill="none" stroke="#000" stroke-width=".3">
<path d="M53.9 17.5l66.5 38.4v.2h.3M47.7 21.4v.2M47.8 22l.3 .1M48.1 38.9l.2 .2-.2 .1zM49 37.9l.2 .5-.2-.2zM49.5 39.5v.3M50.2 39.5v.3M50.9 36.7l.3 .6-.3-.2zM51.1 39.2h.1M52.4 38.3l.2 .5zM52.9 35.6l.2 .5zM53.4 37.7v.2"/>
<path d="M53.7 21.2v.2M53.8 37.5l.2 .5zM53.8 21.1v.2M54.7 34.6v.6M55.1 34.8l-.2 .5zM55.1 37.7v.2M56.4 35.6v.3l-.3 .1zM56.6 21.1v.2M56.6 38.5v.2M56.8 23.9l-.1 .1M56.8 32.9l-.1 .1M57.3 38.5v.2"/>
<path d="M57.6 36.2v.4l-.2 .1zM58.2 35.3l-.1 .1M58.9 37l-.3 .5zM60.4 23.3v.2M60.7 36.7l-.2 .2M60.8 29v.1M61.3 29v.1M65 26.8v.2M65.6 26.8v.2M66.6 29.5l-.2 .1M66.6 39.4l-.2 .1M79.8 36.4h-.1"/>
<path d="M84.2 38.9l-.1 .1M237.3 36.3h24.2M240.4 36.3l.5 2.5h-1zM240.4 36.3v25.8M252.8 36.3l.5 2.5h-1zM252.8 36.3v22.9M47.2 58.3l-27.5 15.9-.2 .3-.1-.1M47.8 57.7l.3 .1M48.1 40.8l.2 .4-.2-.1zM48.8 57.4l.3 .5zM48.8 40.3l.3 .2M49.5 41.9v.2"/>
<path d="M50.2 41.9v.2M51.5 55.9l.2 .5zM53.4 40v.3M54.1 54.4l.3 .5-.3-.2zM54.7 54.5l58.6 33.9M54.7 54.1l58.6 33.9M55.1 40v.3M56.6 40.9v.2M56.8 49.1l-.1 .1M56.8 41.4l-.1 .2M57.3 40.9v.2M58.2 51.5l-.1 .1"/>
<path d="M58.9 40.1l.2-.1v.3zM60.7 53h-.2M66.6 46.2l-.2 .1M66.6 54.7l-.2 .1M68 41.8l-.2 .1M68 57.1l-.2 .1M74.9 45.8l-.2 .1M79.8 53l-.1 .1M79.8 47.8l-.1 .1M80.5 49.1l-.2 .1M81.2 49.5l-.1 .1M84.2 55.6l-.1 .1"/>
<path d="M84.2 50.4l-.1 .1M85 51.6l-.2 .1M90.1 54.6l-.2 .1M93.1 44l-.2 .1M93.1 55.5l-.2 .1M93.8 56.7l-.2 .1M94.3 57l-.2 .1M98.6 48l-.2 .1M98.6 57.8l-.2 .2M100.6 51.9v.3M104.3 49.2v.2M107.5 52.2v.3"/>
<path d="M107.6 52.2v.2M110.4 52.2v.2M112.7 56.2l-.2 .1M113.3 59.8l.3 .1M113.6 59.6l.3 .2-.3 .1zM113.7 59.6v.1M114.1 59.6v.1M114.2 54.4v.2M120 57.7l.2-.2 .3 .2zM19.4 78.9l.1 .1M28.7 73.3v.2M35.8 69.2v.2"/>
<path d="M39.3 69.2v.2M41.1 70.2v.2M42.8 65.2v.1M49.5 72.1v.2M49.9 61v.3M51.3 72.1v.2M53.4 61v.3M55.2 62.1v.2M57 68.2v.2M61.5 65.6v.2M65.1 65.6v.2M74.9 61.1l-.2 .1"/>
<path d="M79.8 63.2h-.1M80.5 64.4l-.2 .1M81.2 64.8l-.1 .1M84.2 65.7l-.1 .1M85 66.9l-.2 .2M90.1 69.9l-.2 .1M93.1 60.7l-.2 .1M93.1 70.8l-.2 .1M93.8 72.1h-.2M94.3 72.3l-.2 .1M98.6 73.2l-.2 .1M98.6 64.7l-.2 .1"/>
<path d="M100 75.6l-.2 .1M100 60.3l-.2 .1M106.9 79.6l-.2 .1M106.9 64.3l-.2 .1M111.9 75.6v.1M111.9 77.9v.2M112.7 73.7l-.2 .1M112.7 65.2l-.2 .1M113.1 76.5l.2 .1v.3zM113.1 78.6l.2-.2v.3zM114.4 78.1l.2 .2M116.4 76.9l.3 .2"/>
<path d="M116.7 76.5l.3 .1M116.7 74.9l.3 .2M120 76h.5zM120 69.9l.2-.2 .3 .2zM120 63.8h.5zM120 60.7l.2-.2 .3 .2zM120 66.8l.2-.1 .3 .1zM120 72.9h.5zM120 79.1l.2-.2 .3 .2zM240.4 74.3v27.9M252.8 71.4v17.9M32.5 81.6v.2"/>
<path d="M32.9 81.6v.2M88.8 99.9v.2M89.3 94v.2M92.4 99.9v.2M96 95.8v.2M100.4 86v.2M103 91.7v.2M106.5 91.7v.2M108.3 92.7v.2M112.7 81.3l-.2 .1M113 96.3l-27.5 15.9v.2M113.3 95.5h.1"/>
<path d="M113.3 95.6h.1M113.3 96.9l-27.5 15.9-.2-.1M113.3 95.5l.3 .2M113.3 95.6h.3M113.3 95.5v.1M113.4 95.5h.1M113.4 95.7h.1M113.4 95.5l.1 .1M113.5 95.6h.1M113.6 95.6h.1M120 88.3l.2-.2 .3 .2zM120 82.1l.2-.1 .3 .1z"/>
<path d="M120 85.2l.2-.2 .3 .2zM120 91.3h.5zM120 92.2h.1M120.2 91.9h.1M120.7 91.8l-.1 .1M239.9 99.7h1l-.5 2.5zM249.6 89.3h11.6M252.3 86.8h1l-.5 2.5zM72.7 104.8v.2M81.8 103.9v.2M85.6 117.2l.2 .1M88.1 114.4l.2 .2"/>
<path d="M92.4 111.9l.2 .2M92.7 110.5l.2 .1M92.7 111.5l.2 .1M94.2 100.9v.2M95.7 110.1l.1 .1M100 107.6l.1 .1M100.2 106.1l.2 .1M100.2 107.1l.2 .1M103.2 105.8l.1 .1M107.5 103.3l.1 .1M107.7 102.8l.2 .1M107.7 101.8l.2 .1"/>
<path d="M237.3 102.2h23.6M116.1 138.9h63.3M119.3 138.9l.4 2.5h-.9zM119.3 138.9v27.9M243.2 138.9h17.7M246.4 138.9l.4 2.5h-.9zM246.4 138.9v27.9M119.3 179v27.9M168.6 170.7h12.8M168.6 167.2h12.8M171.3 164.6h1l-.5 2.6zM171.8 170.7l.5 2.4h-1z"/>
<path d="M171.8 160.9v6.3M171.8 170.7v4.9M246.4 179v27.9M193.9 199.9v26.7M116.1 206.9h10.7M118.8 204.4h.9l-.4 2.5zM128 208.2v18.4M243.2 206.9h17.7M245.9 204.4h.9l-.4 2.5zM128 223.4l2.5-.5v1zM128 223.4h26.8M167 223.4h26.9"/>
<path d="M191.3 222.9l2.6 .5-2.6 .5z"/>
</g>
<g fill="#000">
<path d="M48.1 38.9l.2 .2-.2 .1zM49 37.9l.2 .5-.2-.2zM50.9 36.7l.3 .6-.3-.2zM52.4 38.3l.2 .5zM52.9 35.6l.2 .5zM53.8 37.5l.2 .5zM55.1 34.8l-.2 .5zM56.4 35.6v.3l-.3 .1zM57.6 36.2v.4l-.2 .1zM58.9 37l-.3 .5zM240.4 36.3l.5 2.5h-1zM252.8 36.3l.5 2.5h-1z"/>
<path d="M48.1 40.8l.2 .4-.2-.1zM48.8 57.4l.3 .5zM51.5 55.9l.2 .5zM54.1 54.4l.3 .5-.3-.2zM58.9 40.1l.2-.1v.3zM113.6 59.6l.3 .2-.3 .1zM120 57.7l.2-.2 .3 .2zM113.1 76.5l.2 .1v.3zM113.1 78.6l.2-.2v.3zM120 76h.5zM120 69.9l.2-.2 .3 .2zM120 63.8h.5z"/>
<path d="M120 60.7l.2-.2 .3 .2zM120 66.8l.2-.1 .3 .1zM120 72.9h.5zM120 79.1l.2-.2 .3 .2zM120 88.3l.2-.2 .3 .2zM120 82.1l.2-.1 .3 .1zM120 85.2l.2-.2 .3 .2zM120 91.3h.5zM239.9 99.7h1l-.5 2.5zM252.3 86.8h1l-.5 2.5zM119.3 138.9l.4 2.5h-.9zM246.4 138.9l.4 2.5h-.9z"/>
<path d="M171.3 164.6h1l-.5 2.6zM171.8 170.7l.5 2.4h-1zM118.8 204.4h.9l-.4 2.5zM245.9 204.4h.9l-.4 2.5zM128 223.4l2.5-.5v1zM191.3 222.9l2.6 .5-2.6 .5z"/>
</g>
<g fill="none" stroke="#000" stroke-width=".71">
<path d="M10.1 9.9h400v277.1h-400zM70.1 7v2.9M140.1 7v2.9M207.2 5h5.8l-2.9 4.9zM210.1 0v9.9M280.1 7v2.9M350.1 7v2.9M7.2 74.2h2.9M410.1 74.2h3M.1 148.5h10M5.1 145.6l5 2.9-5 2.9zM410.1 148.5h10"/>
<path d="M410.1 148.5l5-2.9v5.8zM7.2 222.7h2.9M410.1 222.7h3M70.1 287v2.9M140.1 287v2.9M210.1 287v10M210.1 287l2.9 5h-5.8zM280.1 287v2.9M350.1 287v2.9"/>
</g>
<path d="M230.1 247h180v40h-180zM275.1 247v40M298.9 255h111.2M298.9 247v40M230.1 274h68.8M230.1 261h68.8M298.9 279h111.2M298.9 267h111.2M327.9 279v8M368.9 279v8" fill="none" stroke="#000" stroke-width=".51"/>
<g font-size="8.2">
<text x="29.8" y="248.8">Soporte ENFIBRADO</text>
<text x="29.8" y="258.7">soporte de TV central, PC y</text>
<text x="29.8" y="268.5">bandeja de componentes</text>
</g>
<g font-size="6.3">
<text x="329.4" y="275.4">BRZ-CON-03-SPTV-ENS01</text>
<text x="345" y="285.6">A3</text>
</g>
<g font-size="5.5">
<text x="300.5" y="259.2">Soporte de TV y PC. ProSauto. V03. Planos</text>
<text x="300.5" y="265.7">de ensamblaje.</text>
</g>
<g font-size="4.4">
<text x="155.2" y="81.2">BRZ-CON-V003-CTVRS002</text>
<text x="169.3" y="86.4">SCALE 1 / 6</text>
</g>
<text font-size="4.1" x="230.4" y="242.2">Acabado cincado</text>
<g font-size="3.5">
<text x="34.2" y="9.6">6</text>
<text x="104.2" y="9.6">5</text>
<text x="174.2" y="9.6">4</text>
<text x="244.2" y="9.6">3</text>
<text x="314.2" y="9.6">2</text>
<text x="384.2" y="9.6">1</text>
<text x="7.3" y="38.4">D</text>
<text x="410.6" y="38.4">D</text>
<text x="254.1" y="70.7" transform="rotate(-90 254.1 70.7)">318.00</text>
<text x="241.7" y="73.6" transform="rotate(-90 241.7 73.6)">395.00</text>
<text x="7.4" y="112.6">C</text>
<text x="410.7" y="112.6">C</text>
<text x="173.1" y="160.1" transform="rotate(-90 173.1 160.1)">21.00</text>
<text x="120.6" y="178.2" transform="rotate(-90 120.6 178.2)">408.00</text>
<text x="247.6" y="178.2" transform="rotate(-90 247.6 178.2)">408.00</text>
<text x="7.4" y="186.9">B</text>
<text x="410.8" y="186.9">B</text>
<text x="155.7" y="224.7">395.00</text>
<text x="231" y="251.5">DRAWN</text>
<text x="343.1" y="252.3">SIMUMAK</text>
<text x="7.4" y="261.1">A</text>
<text x="410.7" y="261.1">A</text>
<text x="230.9" y="264.6">CHECKED</text>
<text x="300.3" y="274.5">DWG NO:</text>
<text x="231.3" y="278.3">APPROVED</text>
<text x="299.9" y="282.6">REV</text>
<text x="328.5" y="283.1">SIZE</text>
<text x="370.9" y="285.1">SHEET 4 OF 4</text>
<text x="34.2" y="289.9">6</text>
<text x="104.2" y="289.9">5</text>
<text x="174.2" y="289.9">4</text>
<text x="244.2" y="289.9">3</text>
<text x="314.2" y="289.9">2</text>
<text x="384.2" y="289.9">1</text>
</g>
<g font-size="2.7">
<text x="234.5" y="256.6">Sergio</text>
<text x="277.2" y="255.3">31/07/2013</text>
<text x="277" y="268.7">20/08/2013</text>
<text x="234.1" y="270.3">Adrián Parro</text>
</g>
</svg>
